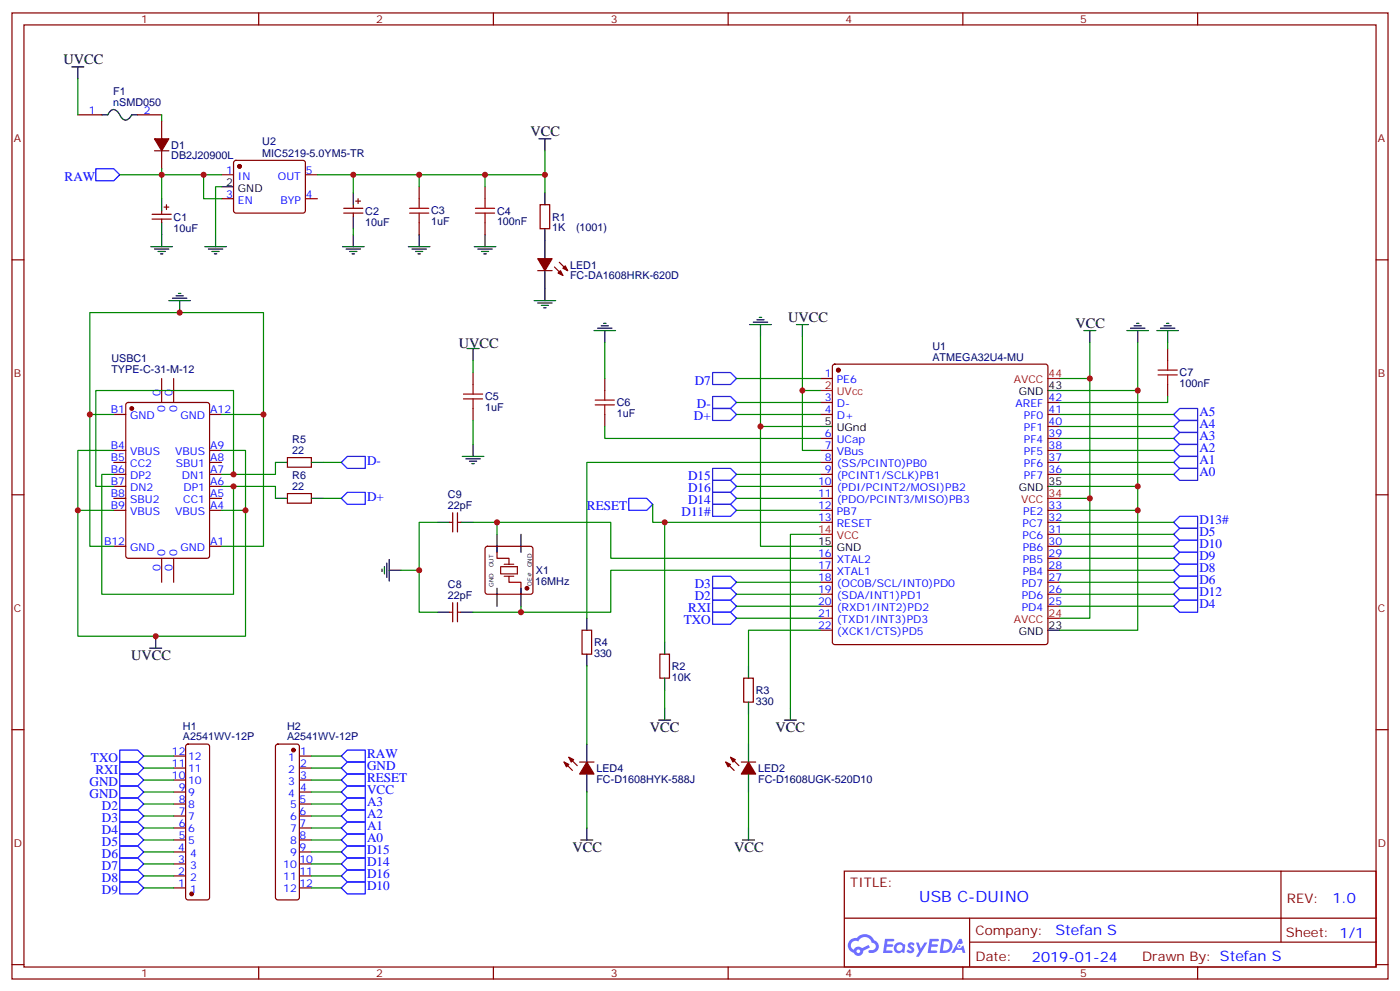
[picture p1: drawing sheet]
<svg xmlns="http://www.w3.org/2000/svg" width="412mm" height="292mm" viewBox="0 0 412 292" stroke-linecap="round" stroke-linejoin="round" font-family="sans-serif">
<g fill="none" stroke="#870000" stroke-width=".35">
<path d="M3.5 3.8h405.4v284.3h-405.4zM7.1 7.3h398.2v277.3h-398.2zM76.2 3.8v3.5M145.3 3.8v3.5M214.5 3.8v3.5M283.6 3.8v3.5M352.8 3.8v3.5M3.5 76.5h3.6M405.3 76.5h3.6M3.5 145.6h3.6M405.3 145.6h3.6M3.5 214.8h3.6"/>
<path d="M405.3 214.8h3.6M248.7 256.4h156.6v28.2h-156.6zM377.3 256.4v20.9M248.7 270.2h156.5M285.6 277.3h119.6M285.6 270.2v14.2M3.5 283.9h3.6M76.2 284.6v3.5M145.3 284.6v3.5M214.5 284.6v3.5M283.6 284.6v3.5M352.8 284.6v3.5"/>
<path d="M405.3 283.9h3.6"/>
</g>
<g fill="#5487ff">
<path d="M267.7 277.6a1.22 1.22 0 0 1 1.7 .2l-.4 .6a.47 .47 0 0 0-.3-.4 .47 .47 0 0 0-.5 .2l.1 .2a1.14 1.14 0 0 1 .8 1.8 1.14 1.14 0 0 1-1.9 0l-.2-.2 .5-.6 .7 .5a.29 .29 0 0 0 .3-.3 .29 .29 0 0 0-.2-.3 1.04 1.04 0 0 1-.6-1.7z"/>
<path d="M260.7 276.3h2.4l.3 .2-.2 .5-1.8 .1-.1 .8h1.5l.3 .4-.3 .4h-1.6l-.2 1.1h1.7l.2 .3-.2 .3-2.6 .1z"/>
<path d="M273.8 276.3h2.4l.3 .2-.1 .5-1.8 .1-.2 .8h1.6l.3 .4-.4 .4h-1.6l-.1 1.1h1.7l.2 .3-.2 .3-2.6 .1z"/>
<path d="M282.6 276.3h.7l.3 1.3-.6 .3a.69 .69 0 0 0-1 .3 .69 .69 0 0 0 .4 .9 .69 .69 0 0 0 .9-.6l.5-.2 .6 2.2h-.8l-.2-.9h-1.8l-.5 .9h-.8z"/>
<path d="M269.8 277.4h.8l.6 1.8 1.1-1.8h.9l-2.6 4.2h-.8l.9-1.5z"/>
<path d="M277.4 276.3l-.6 4.2h1.3a2.11 2.11 0 0 0 2.5-2.1 2.11 2.11 0 0 0-2.5-2.1zM278.1 277.1a1.39 1.39 0 0 1 1.7 1.4 1.39 1.39 0 0 1-1.8 1.3h-.3z"/>
<path d="M263.7 277.9a1.54 1.54 0 0 0-.1 2.2 1.54 1.54 0 0 0 2.2 .1l.6 .3 .3-2.3-.2-.3h-.4a1.49 1.49 0 0 0-2.4 0zM264 278.9a.94 .94 0 0 1 1.8 0 .94 .94 0 0 1-1.8 0z"/>
<path d="M250.4 276.7a2.18 2.18 0 0 0 1.1 3.7 1.44 1.44 0 0 0 1.6 .9 1.44 1.44 0 0 0 1.2-1.4l2-1.1-.5-.7-1.9 1a1.47 1.47 0 0 0-2.4 .4 1.39 1.39 0 0 1-.7-1.9 1.39 1.39 0 0 1 2-.5 2.12 2.12 0 0 1 2.2-1.3 2.12 2.12 0 0 1 1.9 1.7 1.14 1.14 0 0 1 1.1 1.4 1.14 1.14 0 0 1-1.7 .7 .43 .43 0 0 0-.5 .4 .43 .43 0 0 0 .4 .5 1.98 1.98 0 0 0 2.5-1.2 1.98 1.98 0 0 0-1.2-2.6 3.1 3.1 0 0 0-5.3-.6l-.9 .1zM252.3 280a.55 .55 0 0 1 1.1 0 .55 .55 0 0 1-1.1 0z"/>
<circle cx="282.6" cy="278.4" r=".26"/>
</g>
<g fill="none" stroke="#870000" stroke-width=".35">
<path d="M22.9 33.8h7.1M40.6 33.8h7M47.6 35.6v5.3M45.5 44.4h4.2M47.6 44.4v5.3M65.3 51.4h3.5M65.3 58.5h3.5M69 47.4l.5-.2h19.8l.5 .2 .2 .5-.1 14.4-.6 .4h-20.1l-.4-.7v-14.1zM90 51.4h3.5M90 58.5h3.5M104.8 59.2h1.4M105.5 58.5v1.4"/>
<path d="M123.5 55v3.5M142.9 55v3.5M44.8 63.1h5.6M44.8 64.5h5.6M47.6 62v1.1M47.6 64.5v1M48.3 61h1.4M49 60.3v1.4M101.2 61.3h5.7M101.2 62.7h5.7M104.1 60.3v1M104.1 62.7v1.1"/>
<path d="M123.5 65.5v3.6M142.9 65.5v3.6M158.4 79.7h4.2M159.1 60.3h2.8v7h-2.8zM163.3 78.6l2.5 2.5M164.7 77.2l2.5 2.5M37.3 118.7l.4-.2h23.3l.7 .4v44.7l-.4 .7h-23.6l-.6-.4-.1-44.7zM47.6 111.4v7.1M51.2 111.4v7.1M139.3 109.6v3.6M178.2 111.4v3.5M241.7 111.4h3.5"/>
<path d="M241.7 118.5h3.5M245.4 107.4l.5-.2h62.1l.5 .2 .2 .5v81.1l-.3 .5-.4 .2h-62.1l-.5-.2-.2-.5v-81.1zM308.7 118.5h3.5M344 102.6v3.5M344 113.2v3.5M33.5 122h3.5M33.5 132.6h3.5M33.5 136.1h3.5M33.5 139.6h3.5M61.7 122h3.6M61.7 132.6h3.6M61.7 136.1h3.6"/>
<path d="M61.7 139.6h3.6M84.7 134.7h7v2.8h-7zM139.3 120.2v3.6M178.2 122v3.5M241.7 122h3.5M241.7 129h3.5M241.7 132.6h3.5M241.7 136.1h3.5M241.7 139.6h3.5M308.7 122h3.5M308.7 129h3.5M308.7 132.6h3.5"/>
<path d="M308.7 136.1h3.5M308.7 139.6h3.5M308.7 125.5h3.5M33.5 143.2h3.5M33.5 146.7h3.5M33.5 150.2h3.5M61.7 143.2h3.6M61.7 146.7h3.6M61.7 150.2h3.6M84.7 145.3h7v2.8h-7zM132.3 153.7h1M133.3 150.9v5.7"/>
<path d="M134.8 153.7h1M134.8 150.9v5.7M241.7 143.2h3.5M241.7 146.7h3.5M241.7 150.2h3.5M241.7 153.7h3.5M308.7 150.2h3.5M308.7 153.7h3.5M308.7 157.3h3.5M33.5 160.8h3.5M47.6 164.3v7.1M51.2 164.3v7.1"/>
<path d="M61.7 160.8h3.6M133.3 177.4v5.6M134.8 177.4v5.6M143.1 161l.5-.2h12.7l.5 .2 .2 .5v12.7l-.2 .5-.5 .2h-12.7l-.5-.2-.2-.5v-12.7zM146.4 160.8v3.5h3.5v1.8M149.9 169.6v1.8h3.6v3.5M241.7 164.3h3.5M241.7 167.9h3.5M241.7 171.4h3.5M241.7 174.9h3.5M241.7 178.4h3.5M308.7 164.3h3.5"/>
<path d="M308.7 167.9h3.5M308.7 171.4h3.5M308.7 174.9h3.5M308.7 178.4h3.5M308.7 160.8h3.5M132.3 180.2h1M134.8 180.2h1M171.4 185.5h2.9v7h-2.9zM194.4 192.5h2.8v7.1h-2.8zM219.1 199.6h2.8v7.1h-2.8zM241.7 182h3.5M241.7 185.5h3.5"/>
<path d="M54.9 219.2l.5-.2h5.6l.5 .2 .2 .5v44.5l-.2 .5-.5 .2h-5.6l-.5-.3-.2-.4v-44.5zM81.4 219.2l.4-.2h5.7l.5 .2 .2 .5v44.5l-.2 .5-.5 .2h-5.7l-.5-.3-.2-.4v-44.5zM51.2 236.6h3.5M51.2 233.1h3.5M51.2 229.6h3.5M51.2 226.1h3.5M51.2 222.5h3.5M88.2 236.6h3.5M88.2 233.1h3.5M88.2 229.6h3.5M88.2 226.1h3.5M88.2 222.5h3.5"/>
<path d="M166.2 224.3l2.4 2.5M167.6 222.9l2.4 2.5M170.7 224.3h4.3M213.8 224.3l2.5 2.5M215.2 222.9l2.5 2.5M218.4 224.3h4.2M51.2 257.8h3.5M51.2 254.3h3.5M51.2 250.8h3.5M51.2 247.2h3.5M51.2 243.7h3.5M51.2 240.2h3.5"/>
<path d="M88.2 257.8h3.5M88.2 254.3h3.5M88.2 250.8h3.5M88.2 247.2h3.5M88.2 243.7h3.5M88.2 240.2h3.5M51.2 261.3h3.5M88.2 261.3h3.5"/>
</g>
<g fill="#870000" stroke="#870000" stroke-width=".35">
<path d="M158.4 76.1h4.2l-2.1 3.6z"/>
<path d="M164.4 80.4l.7-.7 .7 1.4z"/>
<path d="M165.8 79l.7-.8 .7 1.5z"/>
<path d="M220.5 224.3l2.1 3.5h-4.2z"/>
<path d="M215.2 222.9l1.4 .7-.7 .7z"/>
<path d="M213.8 224.3l1.4 .7-.7 .7z"/>
<path d="M172.9 224.3l2.1 3.5h-4.3z"/>
<path d="M167.6 222.9l1.4 .7-.7 .7z"/>
<path d="M166.2 224.3l1.4 .7-.7 .7z"/>
<path d="M45.5 40.9h4.2l-2.1 3.5z"/>
<circle cx="246.9" cy="108.9" r=".53"/>
<circle cx="70.6" cy="49" r=".53"/>
<circle cx="38.8" cy="120.2" r=".53"/>
<circle cx="155.2" cy="173.1" r=".53"/>
<circle cx="56.4" cy="263.1" r=".53"/>
<circle cx="86.4" cy="220.8" r=".53"/>
</g>
<path d="M241.7 114.9h3.5M308.7 111.4h3.5M241.7 157.3h3.5M308.7 146.7h3.5M308.7 182h3.5" fill="none" stroke="#f00" stroke-width=".35"/>
<g fill="none" stroke="#000" stroke-width=".35">
<path d="M21.2 19.7h3.5M22.9 19.7v3.5M30 33.8h1.7l.6-.9a1.56 1.56 0 0 1 2.7 .5l.2 .3a2.13 2.13 0 0 0 2.3 1.5l1.3-1.4h1.8M47.6 58.5v3.5M65.3 55h3.5M104.1 56.7v3.6M158.7 40.9h3.6M160.5 40.9v3.5M160.5 56.7v3.6M44.4 72.6h6.4M45.5 73.3h4.2M46.6 74h2.1"/>
<path d="M47.3 74.7h.7M47.6 65.5v7.1M60.3 72.6h6.4M61.4 73.3h4.2M62.4 74h2.2M63.1 74.7h.8M63.5 69.1v3.5M100.9 72.6h6.3M102 73.3h4.2M103 74h2.1M103.7 74.7h.7M104.1 63.8v3.5"/>
<path d="M104.1 69.1v3.5M120.3 72.6h6.3M121.4 73.3h4.2M122.4 74h2.1M123.1 74.7h.7M123.5 69.1v3.5M139.7 72.6h6.3M140.8 73.3h4.2M141.8 74h2.1M142.5 74.7h.7M142.9 69.1v3.5M160.5 67.3v8.8"/>
<path d="M160.5 79.7v8.8M49.7 88.5h6.4M50.8 87.8h4.2M51.9 87.1h2.1M52.6 86.4h.7M52.9 88.5v3.5M157.3 88.5h6.4M158.4 89.2h4.2M159.5 89.9h2.1M160.2 90.6h.7M175 97.3h6.3M176 96.6h4.3"/>
<path d="M177.1 95.9h2.1M177.8 95.2h.7M178.2 97.3v3.5M220.8 95.5h6.4M221.9 94.8h4.2M223 94.1h2.1M223.7 93.4h.7M224 95.5v3.6M234.6 95.5h3.5M236.4 95.5v3.6M319.3 97.3h3.5M321 97.3v3.5"/>
<path d="M332 97.3h6.3M333 96.6h4.3M334.1 95.9h2.1M334.8 95.2h.7M335.1 97.3v3.5M340.8 97.3h6.3M341.8 96.6h4.3M342.9 95.9h2.1M343.6 95.2h.7M344 97.3v3.5M137.6 102.6h3.5M139.3 102.6v3.5"/>
<path d="M308.7 114.9h3.5M81.1 136.1h3.6M91.7 136.1h3.5M136.2 134.3h6.3M137.2 135h4.3M138.3 135.7h2.1M139 136.5h.7M139.3 130.8v3.5M241.7 125.5h3.5M81.1 146.7h3.6M91.7 146.7h3.5M128.8 153.7h3.5"/>
<path d="M135.8 153.7h3.5M146.4 157.3v5.3M153.5 157.3v5.3M308.7 143.2h3.5M112.5 167.5v.7M113.2 166.8v2.1M113.9 165.7v4.3M114.7 167.9h3.5M114.7 164.7v6.3M146.4 173.1v5.3M153.5 173.1v5.3M241.7 160.8h3.5"/>
<path d="M44.1 190.8h3.5M45.9 187.3v3.5M128.8 180.2h3.5M135.8 180.2h3.5M172.9 182v3.5M172.9 192.5v3.6M195.8 189v3.5M195.8 199.6v3.5M220.5 196.1v3.5M308.7 185.5h3.5M172.9 219v5.3M194 211.9h3.6"/>
<path d="M195.8 208.4v3.5M220.5 206.7v3.5M220.5 219v5.3M231.1 211.9h3.5M232.8 208.4v3.5M172.9 227.8v5.3M220.5 227.8v5.3M171.1 247.2h3.5M172.9 243.7v3.5M218.7 247.2h3.5M220.5 243.7v3.5"/>
</g>
<path d="M147.5 166.8h4.9v2.1h-4.9zM148.5 169.6h2.8M148.5 166.1h2.8" fill="none" stroke="#871200" stroke-width=".35"/>
<g fill="none" stroke="#a10000" stroke-width=".35">
<path d="M123.5 58.5v2.8M142.9 58.5v2.8M120.6 62.7h5.7M120.6 61.3h5.7M123.5 62.7v2.8M140.1 62.7h5.6M140.1 61.3h5.6M142.9 62.7v2.8M136.5 117.4h5.7M136.5 116h5.7M139.3 113.2v2.8M139.3 117.4v2.8"/>
<path d="M175.3 119.2h5.7M175.3 117.8h5.7M178.2 114.9v2.9M178.2 119.2v2.8M341.1 110.3h5.7M341.1 108.9h5.7M344 106.1v2.8M344 110.3v2.9"/>
</g>
<g fill="none" stroke="#00f" stroke-width=".35">
<path d="M28.2 49.7h5.3l1.8 1.7-1.8 1.8h-5.3zM209.9 116.7h5.3l1.8 1.8-1.8 1.7h-5.3zM209.9 109.6h5.3l1.8 1.8-1.8 1.8h-5.3zM100.5 136.1l1.8-1.8h5.3v3.6h-5.3zM209.9 120.2h5.3l1.8 1.8-1.8 1.8h-5.3zM209.9 137.9h5.3l1.8 1.7-1.8 1.8h-5.3zM345.7 139.6l1.8-1.7h5.3v3.5h-5.3zM345.7 136.1l1.8-1.8h5.3v3.6h-5.3zM345.7 132.6l1.8-1.8h5.3v3.5h-5.3zM345.7 129l1.8-1.7h5.3v3.5h-5.3zM345.7 125.5l1.8-1.7h5.3v3.5h-5.3zM345.7 122l1.8-1.8h5.3v3.6h-5.3z"/>
<path d="M100.5 146.7l1.8-1.8h5.3v3.5h-5.3zM185.2 146.7h5.3l1.8 1.7-1.8 1.8h-5.3zM209.9 141.4h5.3l1.8 1.8-1.8 1.7h-5.3zM209.9 144.9h5.3l1.8 1.8-1.8 1.7h-5.3zM209.9 148.4h5.3l1.8 1.8-1.8 1.8h-5.3zM345.7 153.7l1.8-1.7h5.3v3.5h-5.3zM345.7 157.3l1.8-1.8h5.3v3.5h-5.3zM209.9 176.7h5.3l1.8 1.7-1.8 1.8h-5.3zM209.9 173.1h5.3l1.8 1.8-1.8 1.8h-5.3zM209.9 169.6h5.3l1.8 1.8-1.8 1.7h-5.3zM345.7 160.8l1.8-1.8h5.3v3.6h-5.3zM345.7 164.3l1.8-1.7h5.3v3.5h-5.3z"/>
<path d="M345.7 167.9l1.8-1.8h5.3v3.5h-5.3zM345.7 171.4l1.8-1.8h5.3v3.5h-5.3zM345.7 174.9l1.8-1.8h5.3v3.6h-5.3zM345.7 178.4l1.8-1.7h5.3v3.5h-5.3zM209.9 180.2h5.3l1.8 1.8-1.8 1.7h-5.3zM35.3 220.8h5.3l1.7 1.7-1.7 1.8h-5.3zM35.3 224.3h5.3l1.7 1.8-1.7 1.7h-5.3zM35.3 227.8h5.3l1.7 1.8-1.7 1.8h-5.3zM35.3 231.4h5.3l1.7 1.7-1.7 1.8h-5.3zM35.3 234.9h5.3l1.7 1.7-1.7 1.8h-5.3zM35.3 238.4h5.3l1.7 1.8-1.7 1.7h-5.3zM100.5 222.5l1.8-1.7h5.3v3.5h-5.3z"/>
<path d="M100.5 226.1l1.8-1.8h5.3v3.5h-5.3zM100.5 229.6l1.8-1.8h5.3v3.6h-5.3zM100.5 233.1l1.8-1.7h5.3v3.5h-5.3zM100.5 236.6l1.8-1.7h5.3v3.5h-5.3zM35.3 241.9h5.3l1.7 1.8-1.7 1.8h-5.3zM35.3 245.5h5.3l1.7 1.7-1.7 1.8h-5.3zM35.3 249h5.3l1.7 1.8-1.7 1.7h-5.3zM35.3 252.5h5.3l1.7 1.8-1.7 1.7h-5.3zM35.3 256h5.3l1.7 1.8-1.7 1.8h-5.3zM35.3 259.6h5.3l1.7 1.7-1.7 1.8h-5.3zM100.5 240.2l1.8-1.8h5.3v3.5h-5.3zM100.5 247.2l1.8-1.7h5.3v3.5h-5.3z"/>
<path d="M100.5 250.8l1.8-1.8h5.3v3.5h-5.3zM100.5 254.3l1.8-1.8h5.3v3.5h-5.3zM100.5 257.8l1.8-1.8h5.3v3.6h-5.3zM102.3 241.9h5.3v3.6h-5.3l-1.8-1.8zM100.5 261.3l1.8-1.7h5.3v3.5h-5.3z"/>
</g>
<g fill="none" stroke="#008700" stroke-width=".35">
<path d="M22.9 23.2v10.6M47.6 33.8v1.8M47.6 49.7v1.7h-12.3M60 51.4v7.1h5.3M65.3 51.4h-17.7v7.1M65.3 55h-1.8v14.1M93.5 51.4h10.6v5.3M104.1 51.4h19.4v3.6M123.5 51.4h19.4v3.6M160.5 44.4v7h-17.6M160.5 51.4v5.3M104.1 67.3v1.8"/>
<path d="M224 99.1v26.4h17.7M236.4 99.1v15.8h5.3M139.3 106.1v3.5M178.2 100.8v10.6M217 118.5h24.7M217 111.4h24.7M236.4 114.9v17.7h5.3M321 100.8v10.6h-8.8M321 111.4v35.3h-8.8M335.1 100.8v14.1h-22.9M335.1 114.9v28.3h-22.9M344 116.7v1.8h-31.8"/>
<path d="M344 100.8v1.8M26.5 122v-30h51.1v30h-12.3M33.5 122h-7v38.8h7M33.5 132.6h-10.6v54.7h49.4v-37.1h-7M33.5 139.6h-3.5v35.3h38.8v-31.7M65.3 132.6h7v17.6M68.8 139.6v-24.7h-40.6v28.3h5.3M77.6 122v38.8h-12.3M81.1 136.1v3.5h-15.8M95.2 136.1h5.3M139.3 123.8v7M178.2 125.5v3.5h63.5"/>
<path d="M217 122h24.7M217 139.6h24.7M224 125.5v35.3h17.7M241.7 136.1h-68.8v45.9M312.2 122h33.5M312.2 125.5h33.5M312.2 129h33.5M312.2 132.6h33.5M312.2 136.1h33.5M312.2 139.6h33.5M22.9 150.2h10.6M65.3 143.2h15.8v3.5"/>
<path d="M95.2 146.7h5.3M128.8 153.7h-5.3v26.5h5.3M139.3 153.7h7.1M146.4 157.3v-3.6h33.5v10.6h61.8M192.3 148.4v5.3h3.5M217 150.2h24.7M217 143.2h24.7M217 146.7h24.7M241.7 157.3h-8.9v51.1M241.7 153.7h-45.9v35.3M312.2 150.2h22.9M312.2 153.7h33.5"/>
<path d="M312.2 157.3h33.5M321 146.7v35.3h-8.8M335.1 143.2v42.3h-22.9M118.2 167.9h5.3M217 178.4h24.7M217 171.4h24.7M217 174.9h24.7M241.7 167.9h-61.8v12.3h-26.4v-1.8M312.2 178.4h33.5M312.2 160.8h33.5M312.2 164.3h33.5M312.2 167.9h33.5"/>
<path d="M312.2 171.4h33.5M312.2 174.9h33.5M139.3 180.2h14.2M172.9 196.1v22.9M217 182h24.7M241.7 185.5h-21.2v10.6M195.8 203.1v5.3M220.5 210.2v8.8M42.3 222.5h8.9M42.3 226.1h8.9M42.3 229.6h8.9M42.3 233.1h8.9"/>
<path d="M42.3 236.6h8.9M91.7 222.5h8.8M91.7 226.1h8.8M91.7 229.6h8.8M91.7 233.1h8.8M91.7 236.6h8.8M172.9 233.1v10.6M220.5 233.1v10.6M42.3 240.2h8.9M42.3 243.7h8.9M42.3 247.2h8.9M42.3 250.8h8.9"/>
<path d="M42.3 254.3h8.9M42.3 257.8h8.9M91.7 240.2h8.8M91.7 243.7h8.8M91.7 247.2h8.8M91.7 250.8h8.8M91.7 254.3h8.8M91.7 257.8h8.8M42.3 261.3h8.9M91.7 261.3h8.8"/>
</g>
<g fill="#c00">
<circle cx="68.8" cy="143.2" r=".88"/>
<circle cx="195.8" cy="153.7" r=".88"/>
<circle cx="45.9" cy="187.3" r=".88"/>
<circle cx="52.9" cy="92" r=".88"/>
<circle cx="47.6" cy="51.4" r=".88"/>
<circle cx="153.5" cy="180.2" r=".88"/>
<circle cx="72.3" cy="150.2" r=".88"/>
<circle cx="77.6" cy="122" r=".88"/>
<circle cx="321" cy="146.7" r=".88"/>
<circle cx="335.1" cy="143.2" r=".88"/>
<circle cx="224" cy="125.5" r=".88"/>
<circle cx="160.5" cy="51.4" r=".88"/>
<circle cx="142.9" cy="51.4" r=".88"/>
<circle cx="236.4" cy="114.9" r=".88"/>
<circle cx="321" cy="111.4" r=".88"/>
<circle cx="335.1" cy="150.2" r=".88"/>
<circle cx="335.1" cy="114.9" r=".88"/>
<circle cx="26.5" cy="122" r=".88"/>
<circle cx="22.9" cy="150.2" r=".88"/>
<circle cx="60" cy="51.4" r=".88"/>
<circle cx="146.4" cy="153.7" r=".88"/>
<circle cx="123.5" cy="167.9" r=".88"/>
<circle cx="68.8" cy="139.6" r=".88"/>
<circle cx="123.5" cy="51.4" r=".88"/>
<circle cx="104.1" cy="51.4" r=".88"/>
</g>
<text font-size="4.6" fill="#00f" x="270.8" y="265.4">USB C-DUINO</text>
<g font-size="4.2">
<text x="18.7" y="19">UVCC</text>
<text x="156.3" y="40.1">VCC</text>
<text x="232.1" y="94.8">UVCC</text>
<text x="316.8" y="96.6">VCC</text>
<text x="135.1" y="102.4">UVCC</text>
<text x="38.6" y="194.3">UVCC</text>
<text x="191.4" y="215.3">VCC</text>
<text x="228.4" y="215.3">VCC</text>
<text x="168.6" y="250.8">VCC</text>
<text x="216.3" y="250.8">VCC</text>
</g>
<g font-size="4.2" fill="#00f">
<text x="392.5" y="265.7">1.0</text>
<text x="310.9" y="275.2">Stefan S</text>
<text x="304" y="283">2019-01-24</text>
</g>
<g font-size="3.9" fill="#00f">
<text x="19" y="53.3">RAW</text>
<text x="204.6" y="113.2">D7</text>
<text x="204.4" y="123.8">D+</text>
<text x="205.3" y="120.2">D-</text>
<text x="353.3" y="122.5">A5</text>
<text x="353.3" y="129.6">A3</text>
<text x="353.3" y="126">A4</text>
<text x="108.1" y="136.8">D-</text>
<text x="353.3" y="136.6">A1</text>
<text x="353.3" y="133.1">A2</text>
<text x="202.7" y="141.4">D15</text>
<text x="353.3" y="140.2">A0</text>
<text x="108.1" y="147.4">D+</text>
<text x="202.7" y="144.9">D16</text>
<text x="202.7" y="148.4">D14</text>
<text x="172.9" y="150.2">RESET</text>
<text x="200.8" y="152">D11#</text>
<text x="353.3" y="154.3">D13#</text>
<text x="353.3" y="157.8">D5</text>
<text x="353.3" y="161.3">D10</text>
<text x="353.3" y="164.9">D9</text>
<text x="204.6" y="173.1">D3</text>
<text x="353.3" y="168.4">D8</text>
<text x="353.3" y="171.9">D6</text>
<text x="204.6" y="176.7">D2</text>
<text x="353.3" y="175.4">D12</text>
<text x="353.3" y="179">D4</text>
<text x="201.4" y="183.7">TXO</text>
<text x="202.7" y="180.2">RXI</text>
<text x="26.8" y="224.3">TXO</text>
<text x="28.1" y="227.8">RXI</text>
<text x="108.1" y="223.1">RAW</text>
<text x="108.1" y="226.6">GND</text>
<text x="26.4" y="231.4">GND</text>
<text x="108.1" y="230.1">RESET</text>
<text x="108.1" y="233.6">VCC</text>
<text x="26.4" y="234.9">GND</text>
<text x="30" y="238.4">D2</text>
<text x="108.1" y="237.2">A3</text>
<text x="30" y="241.9">D3</text>
<text x="30" y="245.5">D4</text>
<text x="108.1" y="240.7">A2</text>
<text x="108.1" y="244.2">A1</text>
<text x="30" y="249">D5</text>
<text x="108.1" y="247.8">A0</text>
<text x="108.1" y="251.3">D15</text>
<text x="30" y="252.5">D6</text>
<text x="30" y="256">D7</text>
<text x="108.1" y="254.8">D14</text>
<text x="30" y="259.6">D8</text>
<text x="30" y="263.1">D9</text>
<text x="108.1" y="258.3">D16</text>
<text x="108.1" y="261.9">D10</text>
</g>
<g font-size="3.9" fill="#800">
<text x="250.5" y="261">TITLE:</text>
<text x="379.1" y="265.7">REV:</text>
<text x="287.4" y="275.2">Company:</text>
<text x="378.7" y="275.8">Sheet: 1/1</text>
<text x="287.4" y="282.9">Date:</text>
<text x="336.4" y="282.9">Drawn By: Stefan S</text>
</g>
<g font-size="3.2" fill="#800">
<text x="41.6" y="6.8">1</text>
<text x="110.8" y="6.8">2</text>
<text x="179.9" y="6.8">3</text>
<text x="249.1" y="6.8">4</text>
<text x="318.2" y="6.8">5</text>
<text x="4.1" y="41.9">A</text>
<text x="405.9" y="41.9">A</text>
<text x="4.1" y="111.1">B</text>
<text x="405.9" y="111.1">B</text>
<text x="4.1" y="180.2">C</text>
<text x="405.9" y="180.2">C</text>
<text x="4.1" y="249.3">D</text>
<text x="405.9" y="249.3">D</text>
<text x="41.6" y="287.6">1</text>
<text x="110.8" y="287.6">2</text>
<text x="179.9" y="287.6">3</text>
<text x="249.1" y="287.6">4</text>
<text x="318.2" y="287.6">5</text>
</g>
<g font-size="3.2" fill="#000080">
<text x="33.4" y="28">F1</text>
<text x="33.4" y="31.2">nSMD050</text>
<text x="50.4" y="46.9">DB2J20900L</text>
<text x="50.4" y="43.8">D1</text>
<text x="77.3" y="46.1">MIC5219-5.0YM5-TR</text>
<text x="77.3" y="42.6">U2</text>
<text x="51.2" y="64.9">C1</text>
<text x="107.6" y="63.2">C2</text>
<text x="127" y="63.1">C3</text>
<text x="146.4" y="63.2">C4</text>
<text x="162.6" y="64.9">R1</text>
<text x="51.2" y="68.1">10uF</text>
<text x="107.6" y="66.4">10uF</text>
<text x="127" y="66.3">1uF</text>
<text x="146.4" y="66.3">100nF</text>
<text x="162.6" y="68.1">1K</text>
<text x="169.7" y="68.1">(1001)</text>
<text x="167.9" y="82.3">FC-DA1608HRK-620D</text>
<text x="167.9" y="79">LED1</text>
<text x="32.8" y="106.5">USBC1</text>
<text x="274.6" y="106.1">ATMEGA32U4-MU</text>
<text x="274.6" y="103">U1</text>
<text x="32.8" y="109.6">TYPE-C-31-M-12</text>
<text x="347.5" y="114">100nF</text>
<text x="347.5" y="110.8">C7</text>
<text x="142.9" y="117.8">C5</text>
<text x="181.7" y="119.5">C6</text>
<text x="142.9" y="120.9">1uF</text>
<text x="181.7" y="122.7">1uF</text>
<text x="86.1" y="130.4">R5</text>
<text x="86.1" y="133.6">22</text>
<text x="86.1" y="141">R6</text>
<text x="86.1" y="144.2">22</text>
<text x="132" y="149.9">22pF</text>
<text x="132" y="146.7">C9</text>
<text x="132" y="173.1">C8</text>
<text x="157.7" y="172.2">16MHz</text>
<text x="157.9" y="169">X1</text>
<text x="132" y="176.3">22pF</text>
<text x="175" y="190.3">R4</text>
<text x="175" y="193.5">330</text>
<text x="197.9" y="197.3">R2</text>
<text x="197.9" y="200.5">10K</text>
<text x="222.6" y="207.6">330</text>
<text x="222.6" y="204.4">R3</text>
<text x="53.9" y="214.8">H1</text>
<text x="84.6" y="214.8">H2</text>
<text x="53.9" y="217.9">A2541WV-12P</text>
<text x="84.6" y="217.9">A2541WV-12P</text>
<text x="175.7" y="227.2">LED4</text>
<text x="223.3" y="227.2">LED2</text>
<text x="175.7" y="230.4">FC-D1608HYK-588J</text>
<text x="223.3" y="230.4">FC-D1608UGK-520D10</text>
</g>
<g font-size="3.2" fill="#00f">
<text x="26.2" y="33.4">1</text>
<text x="42.3" y="33.4">2</text>
<text x="66.6" y="51.1">1</text>
<text x="70.1" y="52.8">IN</text>
<text x="81.9" y="52.8">OUT</text>
<text x="90.1" y="51.1">5</text>
<text x="66.6" y="58.1">3</text>
<text x="70.1" y="59.9">EN</text>
<text x="82.6" y="59.9">BYP</text>
<text x="90.1" y="58.1">4</text>
<text x="243" y="111.1">1</text>
<text x="246.5" y="112.8">PE6</text>
<text x="47.3" y="116.7" transform="rotate(-90 47.3 116.7)">0</text>
<text x="50.8" y="116.7" transform="rotate(-90 50.8 116.7)">0</text>
<text x="243" y="118.1">3</text>
<text x="246.5" y="119.9">D-</text>
<text x="299.2" y="119.9">AREF</text>
<text x="308.9" y="118.1">42</text>
<text x="32.7" y="121.6">B1</text>
<text x="38.3" y="123.4">GND</text>
<text x="48.7" y="121.2" transform="rotate(-90 48.7 121.2)">0</text>
<text x="52.2" y="121.2" transform="rotate(-90 52.2 121.2)">0</text>
<text x="53.1" y="123.4">GND</text>
<text x="61.9" y="121.6">A12</text>
<text x="243" y="121.6">4</text>
<text x="246.5" y="123.4">D+</text>
<text x="301.6" y="123.4">PF0</text>
<text x="308.9" y="125.2">40</text>
<text x="308.9" y="121.6">41</text>
<text x="243" y="128.7">6</text>
<text x="246.5" y="130.5">UCap</text>
<text x="301.6" y="130.5">PF4</text>
<text x="301.6" y="126.9">PF1</text>
<text x="308.9" y="128.7">39</text>
<text x="32.7" y="132.2">B4</text>
<text x="32.7" y="135.7">B5</text>
<text x="38.3" y="134">VBUS</text>
<text x="38.3" y="137.5">CC2</text>
<text x="51.6" y="134">VBUS</text>
<text x="51.7" y="137.5">SBU1</text>
<text x="61.9" y="135.7">A8</text>
<text x="61.9" y="132.2">A9</text>
<text x="243" y="132.2">7</text>
<text x="243" y="135.7">8</text>
<text x="246.5" y="134">VBus</text>
<text x="246.5" y="137.5">(SS/PCINT0)PB0</text>
<text x="301.6" y="137.5">PF6</text>
<text x="301.6" y="134">PF5</text>
<text x="308.9" y="135.7">37</text>
<text x="308.9" y="132.2">38</text>
<text x="32.7" y="139.3">B6</text>
<text x="32.7" y="142.8">B7</text>
<text x="38.3" y="141">DP2</text>
<text x="53.6" y="141">DN1</text>
<text x="61.9" y="142.8">A6</text>
<text x="61.9" y="139.3">A7</text>
<text x="241" y="142.8">10</text>
<text x="243" y="139.3">9</text>
<text x="246.5" y="141">(PCINT1/SCLK)PB1</text>
<text x="301.6" y="141">PF7</text>
<text x="308.9" y="139.3">36</text>
<text x="32.7" y="146.3">B8</text>
<text x="32.7" y="149.9">B9</text>
<text x="38.3" y="144.6">DN2</text>
<text x="38.3" y="148.1">SBU2</text>
<text x="54" y="148.1">CC1</text>
<text x="54.1" y="144.6">DP1</text>
<text x="61.9" y="149.9">A4</text>
<text x="61.9" y="146.3">A5</text>
<text x="241" y="146.3">11</text>
<text x="241" y="149.9">12</text>
<text x="246.5" y="144.6">(PDI/PCINT2/MOSI)PB2</text>
<text x="246.5" y="148.1">(PDO/PCINT3/MISO)PB3</text>
<text x="308.9" y="149.9">33</text>
<text x="38.3" y="151.6">VBUS</text>
<text x="51.6" y="151.6">VBUS</text>
<text x="241" y="153.4">13</text>
<text x="246.5" y="151.6">PB7</text>
<text x="246.5" y="155.2">RESET</text>
<text x="301.2" y="155.2">PC7</text>
<text x="301.4" y="151.6">PE2</text>
<text x="308.9" y="153.4">32</text>
<text x="30.7" y="160.4">B12</text>
<text x="61.9" y="160.4">A1</text>
<text x="301.2" y="158.7">PC6</text>
<text x="308.9" y="160.4">30</text>
<text x="308.9" y="156.9">31</text>
<text x="38.3" y="162.2">GND</text>
<text x="48.7" y="163.6" transform="rotate(-90 48.7 163.6)">0</text>
<text x="52.2" y="163.6" transform="rotate(-90 52.2 163.6)">0</text>
<text x="53.1" y="162.2">GND</text>
<text x="241" y="164">16</text>
<text x="241" y="167.5">17</text>
<text x="246.5" y="165.7">XTAL2</text>
<text x="301.3" y="165.7">PB5</text>
<text x="301.3" y="162.2">PB6</text>
<text x="308.9" y="167.5">28</text>
<text x="308.9" y="164">29</text>
<text x="47.3" y="168.1" transform="rotate(-90 47.3 168.1)">0</text>
<text x="50.8" y="168.1" transform="rotate(-90 50.8 168.1)">0</text>
<text x="241" y="171">18</text>
<text x="246.5" y="169.3">XTAL1</text>
<text x="246.5" y="172.8">(OC0B/SCL/INT0)PD0</text>
<text x="301" y="172.8">PD7</text>
<text x="301.3" y="169.3">PB4</text>
<text x="308.9" y="171">27</text>
<text x="241" y="174.6">19</text>
<text x="241" y="178.1">20</text>
<text x="246.5" y="176.3">(SDA/INT1)PD1</text>
<text x="246.5" y="179.8">(RXD1/INT2)PD2</text>
<text x="301" y="179.8">PD4</text>
<text x="301" y="176.3">PD6</text>
<text x="308.9" y="178.1">25</text>
<text x="308.9" y="174.6">26</text>
<text x="241" y="181.6">21</text>
<text x="241" y="185.1">22</text>
<text x="246.5" y="183.4">(TXD1/INT3)PD3</text>
<text x="246.5" y="186.9">(XCK1/CTS)PD5</text>
<text x="50.6" y="225.7">11</text>
<text x="50.6" y="222.2">12</text>
<text x="55.4" y="227.1">11</text>
<text x="55.4" y="223.6">12</text>
<text x="84.9" y="223.9">1</text>
<text x="84.9" y="227.5">2</text>
<text x="88.4" y="222.2">1</text>
<text x="88.4" y="225.7">2</text>
<text x="50.6" y="229.2">10</text>
<text x="52.7" y="232.8">9</text>
<text x="55.4" y="230.6">10</text>
<text x="84.9" y="231">3</text>
<text x="88.4" y="229.2">3</text>
<text x="88.4" y="232.8">4</text>
<text x="52.7" y="239.8">7</text>
<text x="52.7" y="236.3">8</text>
<text x="55.4" y="237.7">8</text>
<text x="55.4" y="234.2">9</text>
<text x="84.9" y="234.5">4</text>
<text x="85.5" y="237.7">5</text>
<text x="88.2" y="236.3">5</text>
<text x="88.2" y="239.8">6</text>
<text x="52.7" y="243.3">6</text>
<text x="55.4" y="244.8">6</text>
<text x="55.4" y="241.2">7</text>
<text x="85.5" y="241.2">6</text>
<text x="85.5" y="244.8">7</text>
<text x="88.2" y="243.3">7</text>
<text x="52.5" y="250.4">4</text>
<text x="52.7" y="246.9">5</text>
<text x="55.4" y="248.3">5</text>
<text x="85.5" y="248.3">8</text>
<text x="85.5" y="251.8">9</text>
<text x="88.2" y="246.9">8</text>
<text x="88.2" y="250.4">9</text>
<text x="52.5" y="257.5">2</text>
<text x="52.5" y="253.9">3</text>
<text x="56" y="255.7">3</text>
<text x="56" y="252.2">4</text>
<text x="83.5" y="255.3">10</text>
<text x="88.2" y="253.9">10</text>
<text x="88.2" y="257.5">11</text>
<text x="52.5" y="261">1</text>
<text x="56" y="262.7">1</text>
<text x="56" y="259.2">2</text>
<text x="83.5" y="258.9">11</text>
<text x="83.5" y="262.4">12</text>
<text x="88.2" y="261">12</text>
</g>
<g font-size="3.2">
<text x="66.6" y="54.6">2</text>
<text x="70.1" y="56.4">GND</text>
<text x="300.1" y="116.3">GND</text>
<text x="308.9" y="114.6">43</text>
<text x="243" y="125.2">5</text>
<text x="246.5" y="126.9">UGnd</text>
<text x="308.9" y="142.8">35</text>
<text x="300.1" y="144.6">GND</text>
<text x="241" y="160.4">15</text>
<text x="246.5" y="162.2">GND</text>
<text x="308.9" y="185.1">23</text>
<text x="300.1" y="186.9">GND</text>
</g>
<g font-size="3.2" fill="#f00">
<text x="298.6" y="112.8">AVCC</text>
<text x="308.9" y="111.1">44</text>
<text x="243" y="114.6">2</text>
<text x="246.5" y="116.3">UVcc</text>
<text x="300.8" y="148.1">VCC</text>
<text x="308.9" y="146.3">34</text>
<text x="241" y="156.9">14</text>
<text x="246.5" y="158.7">VCC</text>
<text x="298.6" y="183.4">AVCC</text>
<text x="308.9" y="181.6">24</text>
</g>
<g font-size="1.8">
<text x="145.3" y="167" transform="rotate(-90 145.3 167)">OUT</text>
<text x="156.6" y="167" transform="rotate(-90 156.6 167)">GND</text>
<text x="145.3" y="172.8" transform="rotate(-90 145.3 172.8)">GND</text>
<text x="156.6" y="172.4" transform="rotate(-90 156.6 172.4)">OE#</text>
</g>
</svg>
